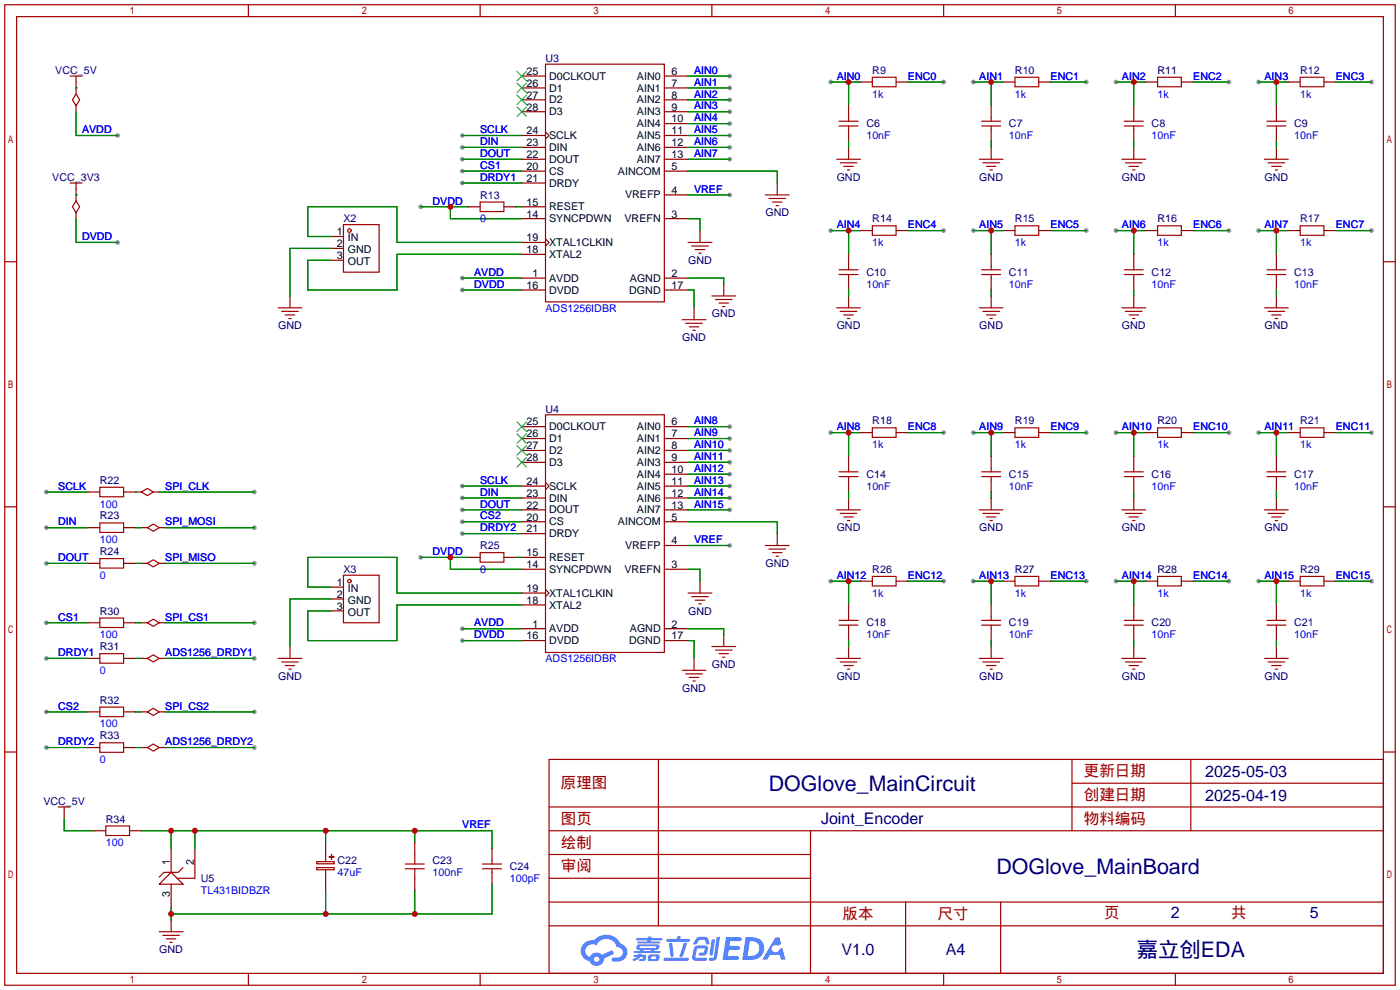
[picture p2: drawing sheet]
<svg xmlns="http://www.w3.org/2000/svg" width="299mm" height="212mm" viewBox="0 0 299 212" stroke-linecap="round" stroke-linejoin="round" font-family="sans-serif">
<g fill="#999">
<circle cx="98.8" cy="62" r=".51"/>
<circle cx="156" cy="41.7" r=".51"/>
<circle cx="156" cy="16.3" r=".51"/>
<circle cx="156" cy="18.8" r=".51"/>
<circle cx="156" cy="21.3" r=".51"/>
<circle cx="156" cy="23.9" r=".51"/>
<circle cx="156" cy="26.4" r=".51"/>
<circle cx="156" cy="29" r=".51"/>
<circle cx="156" cy="31.5" r=".51"/>
<circle cx="156" cy="34" r=".51"/>
<circle cx="98.8" cy="29" r=".51"/>
<circle cx="98.8" cy="31.5" r=".51"/>
<circle cx="98.8" cy="34" r=".51"/>
<circle cx="98.8" cy="36.6" r=".51"/>
<circle cx="98.8" cy="39.1" r=".51"/>
<circle cx="9.9" cy="105.2" r=".51"/>
<circle cx="9.9" cy="112.8" r=".51"/>
<circle cx="9.9" cy="120.4" r=".51"/>
<circle cx="9.9" cy="133.1" r=".51"/>
<circle cx="9.9" cy="140.7" r=".51"/>
<circle cx="54.4" cy="105.2" r=".51"/>
<circle cx="54.4" cy="112.8" r=".51"/>
<circle cx="54.4" cy="120.4" r=".51"/>
<circle cx="54.4" cy="133.1" r=".51"/>
<circle cx="54.4" cy="140.7" r=".51"/>
<circle cx="177.5" cy="17.5" r=".51"/>
<circle cx="201.7" cy="17.5" r=".51"/>
<circle cx="9.9" cy="152.1" r=".51"/>
<circle cx="9.9" cy="159.8" r=".51"/>
<circle cx="54.4" cy="152.1" r=".51"/>
<circle cx="54.4" cy="159.8" r=".51"/>
<circle cx="208" cy="17.5" r=".51"/>
<circle cx="232.2" cy="17.5" r=".51"/>
<circle cx="238.5" cy="17.5" r=".51"/>
<circle cx="262.6" cy="17.5" r=".51"/>
<circle cx="269" cy="17.5" r=".51"/>
<circle cx="293.1" cy="17.5" r=".51"/>
<circle cx="98.8" cy="59.4" r=".51"/>
<circle cx="89.9" cy="44.2" r=".51"/>
<circle cx="177.5" cy="49.3" r=".51"/>
<circle cx="201.7" cy="49.3" r=".51"/>
<circle cx="208" cy="49.3" r=".51"/>
<circle cx="232.2" cy="49.3" r=".51"/>
<circle cx="238.5" cy="49.3" r=".51"/>
<circle cx="262.6" cy="49.3" r=".51"/>
<circle cx="269" cy="49.3" r=".51"/>
<circle cx="293.1" cy="49.3" r=".51"/>
<circle cx="98.8" cy="136.9" r=".51"/>
<circle cx="156" cy="116.6" r=".51"/>
<circle cx="156" cy="91.2" r=".51"/>
<circle cx="156" cy="93.7" r=".51"/>
<circle cx="156" cy="96.3" r=".51"/>
<circle cx="156" cy="98.8" r=".51"/>
<circle cx="156" cy="101.3" r=".51"/>
<circle cx="156" cy="103.9" r=".51"/>
<circle cx="156" cy="106.4" r=".51"/>
<circle cx="156" cy="109" r=".51"/>
<circle cx="98.8" cy="103.9" r=".51"/>
<circle cx="98.8" cy="106.4" r=".51"/>
<circle cx="98.8" cy="109" r=".51"/>
<circle cx="98.8" cy="111.5" r=".51"/>
<circle cx="98.8" cy="114" r=".51"/>
<circle cx="177.5" cy="92.5" r=".51"/>
<circle cx="201.7" cy="92.5" r=".51"/>
<circle cx="208" cy="92.5" r=".51"/>
<circle cx="232.2" cy="92.5" r=".51"/>
<circle cx="238.5" cy="92.5" r=".51"/>
<circle cx="262.6" cy="92.5" r=".51"/>
<circle cx="269" cy="92.5" r=".51"/>
<circle cx="293.1" cy="92.5" r=".51"/>
<circle cx="98.8" cy="134.4" r=".51"/>
<circle cx="89.9" cy="119.1" r=".51"/>
<circle cx="177.5" cy="124.2" r=".51"/>
<circle cx="201.7" cy="124.2" r=".51"/>
<circle cx="208" cy="124.2" r=".51"/>
<circle cx="232.2" cy="124.2" r=".51"/>
<circle cx="238.5" cy="124.2" r=".51"/>
<circle cx="262.6" cy="124.2" r=".51"/>
<circle cx="269" cy="124.2" r=".51"/>
<circle cx="293.1" cy="124.2" r=".51"/>
<circle cx="25.1" cy="29" r=".51"/>
<circle cx="25.1" cy="51.8" r=".51"/>
</g>
<g fill="none" stroke="#a10000" stroke-width=".25">
<path d="M1 1h297.2v209.6h-297.2zM3.6 3.6h292.1v204.4h-292.1zM53.1 1v2.6M102.6 1v2.6M152.1 1v2.6M201.7 1v2.6M251.2 1v2.6M1 55.9h2.6M295.7 55.9h2.5M1 108.3h2.6M295.7 108.3h2.5M1 160.7h2.6"/>
<path d="M117.3 162.3h178.4v45.7h-178.4zM117.3 177.5h178.4M117.3 172.5h178.4M140.7 162.3v35.6M173.2 177.5v30.5M229.1 162.3v15.2M229.1 167.4h66.6M254.5 162.3v15.2M295.7 160.7h2.5M117.3 182.6h55.9M117.3 197.9h178.4M117.3 192.8h178.4"/>
<path d="M117.3 187.7h55.9M193.5 192.8v15.2M213.9 192.8v15.2M53.1 208v2.6M102.6 208v2.6M152.1 208v2.6M201.7 208v2.6M251.2 208v2.6"/>
</g>
<g fill="#5487ff">
<path d="M155.2 200.3h2.6a.48 .48 0 0 1 .7 .4 .48 .48 0 0 1-.6 .4h-1.8l-.2 1.1h1.9a.43 .43 0 0 1 .4 .4 .43 .43 0 0 1-.5 .4h-1.9l-.2 1.3h1.7a.45 .45 0 0 1 .5 .2 .45 .45 0 0 1-.1 .6h-3.3z"/>
<path d="M165.7 200.3h.9l.4 1.5-.8 .3a.84 .84 0 0 0-1.2 .3 .84 .84 0 0 0 .4 1.1 .84 .84 0 0 0 1.1-.4l.1-.2 .6-.3 .7 2.5h-1l-.2-1h-2.1l-.6 1h-1.1z"/>
<path d="M152.1 200.8h.7l-.5 3.1a.36 .36 0 0 1-.3 .3 .36 .36 0 0 1-.4-.3z"/>
<path d="M153.2 200.2h.7l-.6 4.3a1.13 1.13 0 0 1-1.8 .6l.2-.4h.7l.2-.2z"/>
<path d="M148.9 200.6l.6-.4h1a.77 .77 0 0 1 .9 .5l.3 1-.2 .2h-.5l-.3-.9-.2-.2-1 .1-.7 1-.6-.1-.1-.2z"/>
<path d="M148.4 202.4l.6-.3h1.7a.81 .81 0 0 1 .7 .5 .81 .81 0 0 1-.2 .8 .81 .81 0 0 1-.9 .8h-.7a.32 .32 0 0 1-.3-.3 .32 .32 0 0 1 .4-.3h.7l.2-.9-1.6 .1-.4 1.8 2.2 .1a.32 .32 0 0 1 .3 .4 .32 .32 0 0 1-.4 .2h-2.2l-.5-.3-.1-.5z"/>
<path d="M141.9 204.7h5a.33 .33 0 0 1 .3 .3 .33 .33 0 0 1-.3 .3h-4.9l-.2-.1z"/>
<path d="M146.1 201.5h.8l-.7 2a.98 .98 0 0 1-.7 1.1l-.3-.3z"/>
<path d="M143 201.6h.7l.3 2.5a.34 .34 0 0 1-.3 .4 .34 .34 0 0 1-.4-.3z"/>
<path d="M142.5 200.7h2.1l.3-.6h.6l-.1 .6h1.7a.32 .32 0 0 1 .4 .3 .32 .32 0 0 1-.4 .3h-4.5l-.2-.2z"/>
<path d="M135.5 204.1h.9l.1-.3h.6v.3h.8a.82 .82 0 0 1-.5 1.3h-.8v-.4l.7-.1 .1-.3a.68 .68 0 0 0-1 .4l-1.1 .4-.1-.4 .9-.5h-.7z"/>
<path d="M136 200.5h2.4l.1-.3h.7v.3h2.2l.2 .3-.2 .2h-2.3v.2h1.8l.2 .3-.2 .1h-4.5l-.1-.4h2l.1-.2h-2.3l-.1-.2z"/>
<path d="M159.4 200.3l-.8 4.9h1.7a2.5 2.5 0 0 0 3-2.5 2.5 2.5 0 0 0-3.1-2.4zM160.3 201.1a1.61 1.61 0 0 1 2 1.5 1.61 1.61 0 0 1-1.8 1.7h-.7z"/>
<path d="M136.2 202a.55 .55 0 0 0-.2 .8 .55 .55 0 0 0 .7 .2l.1 .3h-1.3v.3l5.4 .1 .3-.2-.2-.2h-1.2l.2-.3a.7 .7 0 0 0 .8-.3 .7 .7 0 0 0 0-.8l-4.2-.1zM136.8 202.3l3.3-.1 .1 .1-.2 .3h-3.2zM137.5 203h1.7l-.2 .3h-1.4z"/>
<path d="M138.6 204.2a1.05 1.05 0 0 0 0 1.2 2.91 2.91 0 0 0 2.2-.2 .98 .98 0 0 0 0-1.2h-1.6zM139.2 204.5l.9-.1 .1 .4-.2 .2-.8-.1z"/>
<path d="M124.9 201.6a2.23 2.23 0 0 0-.7 2.3 2.23 2.23 0 0 0 1.8 1.6 1.58 1.58 0 0 0 1.8 .9 1.58 1.58 0 0 0 1.3-1.5l2.2-1.1-.5-.7-2.1 1a1.65 1.65 0 0 0-2.7 .4 1.45 1.45 0 0 1-.8-1.9 1.45 1.45 0 0 1 2-.7l.3 .1a2.3 2.3 0 0 1 2.3-1.3 2.3 2.3 0 0 1 2 1.7 1.12 1.12 0 0 1 1.3 1 1.12 1.12 0 0 1-1.1 1.2h-.7a.45 .45 0 0 0-.6 .4 .45 .45 0 0 0 .5 .5 2.21 2.21 0 0 0 2.2-.5 2.21 2.21 0 0 0 .5-2.3 2.13 2.13 0 0 0-1.3-1.1 3.3 3.3 0 0 0-5.6-.7l-1.1 .1zM127 205a.57 .57 0 0 1 1.1 0 .57 .57 0 0 1-1.1 0z"/>
</g>
<g fill="none" stroke="#a10000" stroke-width=".25">
<path d="M15 16.3h2.5M16.3 16.3v1.2M116.6 13.7h25.4v50.8h-25.4zM186.4 16.5h5.1v2h-5.1zM216.9 16.5h5.1v2h-5.1zM247.4 16.5h5.1v2h-5.1zM277.9 16.5h5.1v2h-5.1zM15 39.1h2.5M16.3 20.1l.7 1.2-.7 1.3-.8-1.3zM16.3 39.1v1.3M178.8 34h5.1M179.3 26.9h4.1"/>
<path d="M179.3 25.9h4.1M179.6 34.8h3.5M180.3 35.6h2.1M181.1 36.3h.5M181.4 25.1v.8M181.4 26.9v.8M209.3 34h5.1M209.8 26.9h4.1M209.8 25.9h4.1M210.1 34.8h3.5M210.8 35.6h2.1M211.6 36.3h.5"/>
<path d="M211.8 25.1v.8M211.8 26.9v.8M239.8 34h5.1M240.3 26.9h4M240.3 25.9h4M240.5 34.8h3.6M241.3 35.6h2M242.1 36.3h.5M242.3 25.1v.8M242.3 26.9v.8M270.3 34h5M270.8 26.9h4"/>
<path d="M270.8 25.9h4M271 34.8h3.6M271.8 35.6h2M272.5 36.3h.5M272.8 25.1v.8M272.8 26.9v.8M16.3 42.9l.7 1.3-.7 1.3-.8-1.3zM73.4 48h7.6v10.2h-7.6zM102.6 43.2h5.1v2h-5.1zM147.1 51.8h5M147.8 52.6h3.6M148.6 53.3h2"/>
<path d="M149.4 54.1h.5M163.6 41.7h5.1M164.3 42.4h3.6M165.1 43.2h2M165.9 43.9h.5M179.3 58.7h4.1M179.3 57.7h4.1M181.4 56.9v.8M181.4 58.7v.7M186.4 48.3h5.1v2h-5.1zM209.8 58.7h4.1M209.8 57.7h4.1"/>
<path d="M211.8 56.9v.8M211.8 58.7v.7M216.9 48.3h5.1v2h-5.1zM240.3 58.7h4M240.3 57.7h4M242.3 56.9v.8M242.3 58.7v.7M247.4 48.3h5.1v2h-5.1zM270.8 58.7h4M270.8 57.7h4M272.8 56.9v.8M272.8 58.7v.7"/>
<path d="M277.9 48.3h5.1v2h-5.1zM59.4 65.8h5.1M60.2 66.5h3.6M61 67.3h2M61.7 68.1h.5M145.8 68.3h5.1M146.6 69.1h3.5M147.3 69.8h2.1M148.1 70.6h.5M152.1 63.2h5.1M152.9 64h3.6M153.7 64.8h2"/>
<path d="M154.4 65.5h.5M178.8 65.8h5.1M179.6 66.5h3.5M180.3 67.3h2.1M181.1 68.1h.5M209.3 65.8h5.1M210.1 66.5h3.5M210.8 67.3h2.1M211.6 68.1h.5M239.8 65.8h5.1M240.5 66.5h3.6M241.3 67.3h2"/>
<path d="M242.1 68.1h.5M270.3 65.8h5M271 66.5h3.6M271.8 67.3h2M272.5 68.1h.5M116.6 88.6h25.4v50.8h-25.4zM186.4 91.4h5.1v2.1h-5.1zM216.9 91.4h5.1v2.1h-5.1zM247.4 91.4h5.1v2.1h-5.1zM277.9 91.4h5.1v2.1h-5.1zM21.3 119.4h5.1v2h-5.1zM21.3 104.1h5.1v2.1h-5.1z"/>
<path d="M21.3 111.8h5.1v2h-5.1zM30.2 105.2l1.3-.8 1.3 .8-1.3 .7zM31.5 112.8l1.3-.8 1.2 .8-1.2 .7zM102.6 118.1h5.1v2h-5.1zM163.6 116.6h5.1M164.3 117.3h3.6M165.1 118.1h2M165.9 118.9h.5M178.8 109h5.1M179.3 101.9h4.1M179.3 100.8h4.1M179.6 109.7h3.5"/>
<path d="M180.3 110.5h2.1M181.1 111.3h.5M181.4 100.1v.7M181.4 101.9v.7M209.3 109h5.1M209.8 101.9h4.1M209.8 100.8h4.1M210.1 109.7h3.5M210.8 110.5h2.1M211.6 111.3h.5M211.8 100.1v.7M211.8 101.9v.7"/>
<path d="M239.8 109h5.1M240.3 101.9h4M240.3 100.8h4M240.5 109.7h3.6M241.3 110.5h2M242.1 111.3h.5M242.3 100.1v.7M242.3 101.9v.7M270.3 109h5M270.8 101.9h4M270.8 100.8h4M271 109.7h3.6"/>
<path d="M271.8 110.5h2M272.5 111.3h.5M272.8 100.1v.7M272.8 101.9v.7M21.3 139.7h5.1v2h-5.1zM21.3 132.1h5.1v2h-5.1zM31.5 120.4l1.3-.8 1.2 .8-1.2 .8zM31.5 133.1l1.3-.8 1.2 .8-1.2 .8zM73.4 122.9h7.6v10.2h-7.6zM147.1 126.7h5M147.8 127.5h3.6M148.6 128.3h2"/>
<path d="M149.4 129h.5M152.1 138.2h5.1M152.9 138.9h3.6M153.7 139.7h2M179.3 133.6h4.1M179.3 132.6h4.1M181.4 131.8v.8M181.4 133.6v.8M186.4 123.2h5.1v2h-5.1zM209.8 133.6h4.1M209.8 132.6h4.1M211.8 131.8v.8"/>
<path d="M211.8 133.6v.8M216.9 123.2h5.1v2h-5.1zM240.3 133.6h4M240.3 132.6h4M242.3 131.8v.8M242.3 133.6v.8M247.4 123.2h5.1v2h-5.1zM270.8 133.6h4M270.8 132.6h4M272.8 131.8v.8M272.8 133.6v.8M277.9 123.2h5.1v2h-5.1z"/>
<path d="M21.3 158.8h5.1v2h-5.1zM21.3 151.1h5.1v2.1h-5.1zM31.5 140.7l1.3-.7 1.2 .7-1.2 .8zM31.5 152.1l1.3-.7 1.2 .7-1.2 .8zM31.5 159.8l1.3-.8 1.2 .8-1.2 .7zM59.4 140.7h5.1M60.2 141.5h3.6M61 142.2h2M61.7 143h.5M145.8 143.3h5.1M146.6 144h3.5M147.3 144.8h2.1"/>
<path d="M148.1 145.5h.5M154.4 140.5h.5M178.8 140.7h5.1M179.6 141.5h3.5M180.3 142.2h2.1M181.1 143h.5M209.3 140.7h5.1M210.1 141.5h3.5M210.8 142.2h2.1M211.6 143h.5M239.8 140.7h5.1M240.5 141.5h3.6"/>
<path d="M241.3 142.2h2M242.1 143h.5M270.3 140.7h5M271 141.5h3.6M271.8 142.2h2M272.5 143h.5M12.4 172.5h2.6M13.7 172.5v1.2M22.6 176.5h5.1v2.1h-5.1zM34 189l2.6-2.6 2.5 2.6zM34 199.1h5.1M34.8 199.9h3.6"/>
<path d="M39.1 185.4l-1 1h-3l-1.1 1.1M41.7 186.4v1.3h-3.9M67.7 184.2h3.7v.4h-3.7zM67.7 185.4h3.7v.5h-3.7zM69.6 182.6v1.6M69.6 185.9v1.8M70.4 183.1l1 .1zM70.8 182.6l.1 1zM86.6 185.7h4.1M86.6 184.7h4.1M88.6 182.6v2.1M88.6 185.7v2"/>
<path d="M103.1 185.7h4.1M103.1 184.7h4.1M105.2 183.9v.8M105.2 185.7v.7M35.6 200.7h2M36.3 201.4h.5"/>
<circle cx="74.7" cy="49.3" r=".38"/>
<circle cx="74.7" cy="124.2" r=".38"/>
</g>
<g fill="none" stroke="#870000" stroke-width=".25">
<path d="M16.3 17.5v2.6M111.5 16.3h5.1M111.5 18.8h5.1M142 16.3h5.1M142 18.8h5.1M183.9 17.5h2.5M191.5 17.5h2.6M214.4 17.5h2.5M222 17.5h2.5M244.9 17.5h2.5M252.5 17.5h2.5M275.3 17.5h2.6"/>
<path d="M283 17.5h2.5M16.3 22.6v1.3M111.5 36.6h5.1M111.5 21.3h5.1M111.5 23.9h5.1M111.5 29h5.1M111.5 31.5h5.1M111.5 34h5.1M111.5 39.1h5.1M116.6 28.2l.7 .8-.7 .7M142 36.6h5.1M142 21.3h5.1"/>
<path d="M142 23.9h5.1M142 26.4h5.1M142 29h5.1M142 31.5h5.1M142 34h5.1M166.1 39.1v2.6M181.4 22.6v2.5M181.4 27.7v2.5M181.4 31.5v2.5M211.8 22.6v2.5M211.8 27.7v2.5M211.8 31.5v2.5"/>
<path d="M242.3 22.6v2.5M242.3 27.7v2.5M242.3 31.5v2.5M272.8 22.6v2.5M272.8 27.7v2.5M272.8 31.5v2.5M16.3 40.4v2.5M16.3 45.5v1.2M70.9 50.5h2.5M70.9 53.1h2.5M70.9 55.6h2.5M100.1 44.2h2.5"/>
<path d="M107.7 44.2h2.5M111.5 59.4h5.1M111.5 46.7h5.1M111.5 44.2h5.1M111.5 54.4h5.1M111.5 51.8h5.1M116.6 51.1l.7 .7-.7 .8M142 59.4h5.1M142 46.7h5.1M142 41.7h5.1M149.6 49.3v2.5M181.4 54.4v2.5"/>
<path d="M181.4 59.4v2.6M183.9 49.3h2.5M191.5 49.3h2.6M211.8 54.4v2.5M211.8 59.4v2.6M214.4 49.3h2.5M222 49.3h2.5M242.3 54.4v2.5M242.3 59.4v2.6M244.9 49.3h2.5M252.5 49.3h2.5M272.8 54.4v2.5"/>
<path d="M272.8 59.4v2.6M275.3 49.3h2.6M283 49.3h2.5M62 63.2v2.6M111.5 62h5.1M142 62h5.1M148.3 65.8v2.5M154.7 60.7v2.5M181.4 63.2v2.6M211.8 63.2v2.6M242.3 63.2v2.6M272.8 63.2v2.6"/>
<path d="M111.5 91.2h5.1M111.5 93.7h5.1M111.5 96.3h5.1M111.5 98.8h5.1M142 91.2h5.1M142 93.7h5.1M142 96.3h5.1M142 98.8h5.1M181.4 97.5v2.6M183.9 92.5h2.5M191.5 92.5h2.6M211.8 97.5v2.6"/>
<path d="M214.4 92.5h2.5M222 92.5h2.5M242.3 97.5v2.6M244.9 92.5h2.5M252.5 92.5h2.5M272.8 97.5v2.6M275.3 92.5h2.6M283 92.5h2.5M18.8 105.2h2.5M18.8 112.8h2.5M26.4 105.2h3.8M26.4 112.8h2.6"/>
<path d="M30.2 112.8h1.3M32.8 105.2h1.2M34 112.8h1.3M100.1 119.1h2.5M107.7 119.1h2.5M111.5 111.5h5.1M111.5 103.9h5.1M111.5 106.4h5.1M111.5 109h5.1M111.5 119.1h5.1M111.5 114h5.1M116.6 103.1l.7 .8-.7 .7"/>
<path d="M142 116.6h5.1M142 111.5h5.1M142 101.3h5.1M142 103.9h5.1M142 106.4h5.1M142 109h5.1M166.1 114v2.6M181.4 102.6v2.6M181.4 106.4v2.6M211.8 102.6v2.6M211.8 106.4v2.6M242.3 102.6v2.6"/>
<path d="M242.3 106.4v2.6M272.8 102.6v2.6M272.8 106.4v2.6M18.8 120.4h2.5M18.8 133.1h2.5M26.4 120.4h2.6M26.4 133.1h2.6M30.2 120.4h1.3M30.2 133.1h1.3M34 120.4h1.3M34 133.1h1.3M62 138.2v2.5"/>
<path d="M70.9 125.5h2.5M70.9 128h2.5M70.9 130.6h2.5M111.5 134.4h5.1M111.5 121.7h5.1M111.5 136.9h5.1M111.5 129.3h5.1M111.5 126.7h5.1M116.6 126l.7 .7-.7 .8M142 134.4h5.1M142 121.7h5.1M142 136.9h5.1"/>
<path d="M149.6 124.2v2.5M154.7 135.6v2.6M181.4 129.3v2.5M181.4 134.4v2.5M181.4 138.2v2.5M183.9 124.2h2.5M191.5 124.2h2.6M211.8 129.3v2.5M211.8 134.4v2.5M211.8 138.2v2.5M214.4 124.2h2.5M222 124.2h2.5"/>
<path d="M242.3 129.3v2.5M242.3 134.4v2.5M242.3 138.2v2.5M244.9 124.2h2.5M252.5 124.2h2.5M272.8 129.3v2.5M272.8 134.4v2.5M272.8 138.2v2.5M275.3 124.2h2.6M283 124.2h2.5M18.8 140.7h2.5M18.8 152.1h2.5"/>
<path d="M18.8 159.8h2.5M26.4 140.7h2.6M26.4 152.1h2.6M26.4 159.8h2.6M30.2 140.7h1.3M30.2 152.1h1.3M30.2 159.8h1.3M34 140.7h1.3M34 152.1h1.3M34 159.8h1.3M148.3 140.7v2.6M13.7 173.7v1.3"/>
<path d="M20.1 177.5h2.5M27.7 177.5h2.5M36.6 181.4v5M36.6 189v5.1M36.6 196.6v2.5M41.7 181.4v5M69.6 180.1v2.5M69.6 187.7v2.5M88.6 180.1v2.5M88.6 187.7v2.5M105.2 181.4v2.5M105.2 186.4v2.6"/>
</g>
<g fill="none" stroke="#3c3" stroke-width=".25">
<path d="M110.5 15.2l2 2.1M110.5 17.8l2 2M112.5 15.2l-2 2.1M112.5 17.8l-2 2M110.5 20.3l2 2.1M110.5 22.9l2 2M112.5 20.3l-2 2.1M112.5 22.9l-2 2M110.5 90.2l2 2M110.5 92.7l2 2M110.5 95.2l2 2.1M110.5 97.8l2 2"/>
<path d="M112.5 90.2l-2 2M112.5 92.7l-2 2M112.5 95.2l-2 2.1M112.5 97.8l-2 2"/>
</g>
<g fill="none" stroke="#008700" stroke-width=".25">
<path d="M16.3 18.8h.1M147.1 16.3h8.9M147.1 18.8h8.9M177.5 17.5h6.4M181.4 17.5v5.1M194.1 17.5h7.6M208 17.5h6.4M211.8 17.5v5.1M224.5 17.5h7.7M238.5 17.5h6.4M242.3 17.5v5.1M255 17.5h7.6"/>
<path d="M269 17.5h6.3M272.8 17.5v5.1M285.5 17.5h7.6M16.3 23.9v5.1h8.8M98.8 36.6h12.7M98.8 29h12.7M98.8 31.5h12.7M98.8 34h12.7M98.8 39.1h12.7M147.1 36.6h19v2.5M147.1 21.3h8.9M147.1 23.9h8.9"/>
<path d="M147.1 26.4h8.9M147.1 29h8.9M147.1 31.5h8.9M147.1 34h8.9M181.4 30.2v1.3M211.8 30.2v1.3M242.3 30.2v1.3M272.8 30.2v1.3M16.3 41.7h.1M16.3 46.7v5.1h8.8M70.9 50.5h-5.1v-6.3h19v7.6h26.7M70.9 53.1h-8.9v10.1"/>
<path d="M89.9 44.2h10.2M96.3 44.2v2.5h15.2M98.8 59.4h12.7M110.2 44.2h1.3M111.5 54.4h-26.7v7.6h-19v-6.4h5.1M147.1 59.4h7.6v1.3M147.1 46.7h2.5v2.6M147.1 41.7h8.9M177.5 49.3h6.4M181.4 49.3v5.1M194.1 49.3h7.6M208 49.3h6.4"/>
<path d="M211.8 49.3v5.1M224.5 49.3h7.7M238.5 49.3h6.4M242.3 49.3v5.1M255 49.3h7.6M269 49.3h6.3M272.8 49.3v5.1M285.5 49.3h7.6M98.8 62h12.7M147.1 62h1.2v3.8M181.4 62v1.2M211.8 62v1.2"/>
<path d="M242.3 62v1.2M272.8 62v1.2M147.1 91.2h8.9M147.1 93.7h8.9M147.1 96.3h8.9M147.1 98.8h8.9M177.5 92.5h6.4M181.4 92.5v5M194.1 92.5h7.6M208 92.5h6.4M211.8 92.5v5M224.5 92.5h7.7"/>
<path d="M238.5 92.5h6.4M242.3 92.5v5M255 92.5h7.6M269 92.5h6.3M272.8 92.5v5M285.5 92.5h7.6M9.9 105.2h8.9M9.9 112.8h8.9M29 105.2h.1M29 112.8h1.2M34 105.2h20.4M35.3 112.8h19.1"/>
<path d="M89.9 119.1h10.2M96.3 119.1v2.6h15.2M98.8 111.5h12.7M98.8 103.9h12.7M98.8 106.4h12.7M98.8 109h12.7M98.8 114h12.7M110.2 119.1h1.3M147.1 111.5h19v2.5M147.1 116.6h8.9M147.1 101.3h8.9M147.1 103.9h8.9"/>
<path d="M147.1 106.4h8.9M147.1 109h8.9M181.4 105.2v1.2M211.8 105.2v1.2M242.3 105.2v1.2M272.8 105.2v1.2M9.9 120.4h8.9M9.9 133.1h8.9M29 120.4h1.2M29 133.1h1.2M35.3 120.4h19.1M35.3 133.1h19.1"/>
<path d="M70.9 125.5h-5.1v-6.4h19v7.6h26.7M70.9 128h-8.9v10.2M98.8 136.9h12.7M98.8 134.4h12.7M111.5 129.3h-26.7v7.6h-19v-6.3h5.1M147.1 136.9h1.2v3.8M147.1 134.4h7.6v1.2M147.1 121.7h2.5v2.5M177.5 124.2h6.4M181.4 124.2v5.1M181.4 136.9v1.3M194.1 124.2h7.6"/>
<path d="M208 124.2h6.4M211.8 124.2v5.1M211.8 136.9v1.3M224.5 124.2h7.7M238.5 124.2h6.4M242.3 124.2v5.1M242.3 136.9v1.3M255 124.2h7.6M269 124.2h6.3M272.8 124.2v5.1M272.8 136.9v1.3M285.5 124.2h7.6"/>
<path d="M9.9 140.7h8.9M9.9 152.1h8.9M9.9 159.8h8.9M29 140.7h1.2M29 152.1h1.2M29 159.8h1.2M35.3 140.7h19.1M35.3 152.1h19.1M35.3 159.8h19.1M13.7 175v2.5h6.4M30.2 177.5h75v3.9M36.6 177.5v3.9"/>
<path d="M41.7 177.5v3.9M69.6 177.5v2.6M88.6 177.5v2.6M36.6 194.1v2.5M69.6 190.2v5.1M88.6 190.2v5.1M105.2 189v6.3h-68.6"/>
</g>
<g fill="#c00">
<circle cx="36.6" cy="195.3" r=".63"/>
<circle cx="69.6" cy="195.3" r=".63"/>
<circle cx="88.6" cy="195.3" r=".63"/>
<circle cx="36.6" cy="177.5" r=".63"/>
<circle cx="41.7" cy="177.5" r=".63"/>
<circle cx="69.6" cy="177.5" r=".63"/>
<circle cx="88.6" cy="177.5" r=".63"/>
<circle cx="181.4" cy="17.5" r=".63"/>
<circle cx="211.8" cy="17.5" r=".63"/>
<circle cx="242.3" cy="17.5" r=".63"/>
<circle cx="272.8" cy="17.5" r=".63"/>
<circle cx="96.3" cy="44.2" r=".63"/>
<circle cx="181.4" cy="49.3" r=".63"/>
<circle cx="211.8" cy="49.3" r=".63"/>
<circle cx="242.3" cy="49.3" r=".63"/>
<circle cx="272.8" cy="49.3" r=".63"/>
<circle cx="181.4" cy="92.5" r=".63"/>
<circle cx="211.8" cy="92.5" r=".63"/>
<circle cx="242.3" cy="92.5" r=".63"/>
<circle cx="272.8" cy="92.5" r=".63"/>
<circle cx="96.3" cy="119.1" r=".63"/>
<circle cx="181.4" cy="124.2" r=".63"/>
<circle cx="211.8" cy="124.2" r=".63"/>
<circle cx="242.3" cy="124.2" r=".63"/>
<circle cx="272.8" cy="124.2" r=".63"/>
</g>
<g font-size="4.6" fill="#000080">
<text x="164.3" y="169">DOGlove_MainCircuit</text>
<text x="213" y="186.7">DOGlove_MainBoard</text>
<text x="242.9" y="204.5">嘉立创EDA</text>
</g>
<g font-size="3.4" fill="#000080">
<text x="257.6" y="166">2025-05-03</text>
<text x="257.6" y="171.1">2025-04-19</text>
<text x="175.5" y="176.2">Joint_Encoder</text>
<text x="250.3" y="196.3">2</text>
<text x="280" y="196.3">5</text>
<text x="179.9" y="204.1">V1.0</text>
<text x="202.1" y="204.1">A4</text>
</g>
<g font-size="3.3" fill="#a00000">
<text x="231.6" y="165.9">更新日期</text>
<text x="119.9" y="168.5">原理图</text>
<text x="231.6" y="171">创建日期</text>
<text x="119.9" y="176.1">图页</text>
<text x="231.6" y="176.1">物料编码</text>
<text x="119.9" y="181.2">绘制</text>
<text x="119.9" y="186.2">审阅</text>
<text x="180.1" y="196.4">版本</text>
<text x="200.4" y="196.4">尺寸</text>
<text x="236" y="196.1">页</text>
<text x="263.1" y="196.1">共</text>
</g>
<g font-size="2.3" fill="#000080">
<text x="11.8" y="15.8">VCC_5V</text>
<text x="116.6" y="13.2">U3</text>
<text x="186.4" y="15.8">R9</text>
<text x="216.9" y="15.8">R10</text>
<text x="247.4" y="15.8">R11</text>
<text x="277.9" y="15.8">R12</text>
<text x="185.2" y="27.2">C6</text>
<text x="215.6" y="27.2">C7</text>
<text x="246.1" y="27.2">C8</text>
<text x="276.6" y="27.2">C9</text>
<text x="11.2" y="38.6">VCC_3V3</text>
<text x="178.8" y="38.6">GND</text>
<text x="209.3" y="38.6">GND</text>
<text x="239.8" y="38.6">GND</text>
<text x="270.3" y="38.6">GND</text>
<text x="73.4" y="47.5">X2</text>
<text x="102.6" y="42.4">R13</text>
<text x="163.6" y="46.3">GND</text>
<text x="186.4" y="47.5">R14</text>
<text x="216.9" y="47.5">R15</text>
<text x="247.4" y="47.5">R16</text>
<text x="277.9" y="47.5">R17</text>
<text x="147.1" y="56.4">GND</text>
<text x="185.2" y="59">C10</text>
<text x="215.6" y="59">C11</text>
<text x="246.1" y="59">C12</text>
<text x="276.6" y="59">C13</text>
<text x="59.4" y="70.4">GND</text>
<text x="152.1" y="67.8">GND</text>
<text x="178.8" y="70.4">GND</text>
<text x="209.3" y="70.4">GND</text>
<text x="239.8" y="70.4">GND</text>
<text x="270.3" y="70.4">GND</text>
<text x="145.8" y="72.9">GND</text>
<text x="116.6" y="88.2">U4</text>
<text x="186.4" y="90.7">R18</text>
<text x="216.9" y="90.7">R19</text>
<text x="247.4" y="90.7">R20</text>
<text x="277.9" y="90.7">R21</text>
<text x="21.3" y="103.4">R22</text>
<text x="185.2" y="102.1">C14</text>
<text x="215.6" y="102.1">C15</text>
<text x="246.1" y="102.1">C16</text>
<text x="276.6" y="102.1">C17</text>
<text x="21.3" y="111">R23</text>
<text x="178.8" y="113.6">GND</text>
<text x="209.3" y="113.6">GND</text>
<text x="239.8" y="113.6">GND</text>
<text x="270.3" y="113.6">GND</text>
<text x="21.3" y="118.6">R24</text>
<text x="102.6" y="117.4">R25</text>
<text x="73.4" y="122.5">X3</text>
<text x="163.6" y="121.2">GND</text>
<text x="186.4" y="122.5">R26</text>
<text x="216.9" y="122.5">R27</text>
<text x="247.4" y="122.5">R28</text>
<text x="277.9" y="122.5">R29</text>
<text x="21.3" y="131.3">R30</text>
<text x="147.1" y="131.3">GND</text>
<text x="185.2" y="133.9">C18</text>
<text x="215.6" y="133.9">C19</text>
<text x="246.1" y="133.9">C20</text>
<text x="276.6" y="133.9">C21</text>
<text x="21.3" y="139">R31</text>
<text x="152.1" y="142.8">GND</text>
<text x="59.4" y="145.3">GND</text>
<text x="145.8" y="147.9">GND</text>
<text x="178.8" y="145.3">GND</text>
<text x="209.3" y="145.3">GND</text>
<text x="239.8" y="145.3">GND</text>
<text x="270.3" y="145.3">GND</text>
<text x="21.3" y="150.4">R32</text>
<text x="21.3" y="158">R33</text>
<text x="9.3" y="172">VCC_5V</text>
<text x="22.6" y="175.8">R34</text>
<text x="72.1" y="184.7">C22</text>
<text x="92.5" y="184.7">C23</text>
<text x="109" y="186">C24</text>
<text x="42.9" y="188.5">U5</text>
<text x="34" y="203.7">GND</text>
</g>
<g font-size="2.3">
<text x="112.5" y="16">25</text>
<text x="117.3" y="17">D0CLKOUT</text>
<text x="136.1" y="17">AIN0</text>
<text x="143.5" y="16">6</text>
<text x="112.5" y="18.5">26</text>
<text x="112.5" y="21.1">27</text>
<text x="112.5" y="23.6">28</text>
<text x="117.3" y="19.6">D1</text>
<text x="117.3" y="22.1">D2</text>
<text x="136.1" y="19.6">AIN1</text>
<text x="136.1" y="22.1">AIN2</text>
<text x="143.5" y="18.5">7</text>
<text x="143.5" y="21.1">8</text>
<text x="143.5" y="23.6">9</text>
<text x="112.5" y="28.7">24</text>
<text x="117.3" y="29.7">SCLK</text>
<text x="117.3" y="24.6">D3</text>
<text x="136.1" y="24.6">AIN3</text>
<text x="136.1" y="27.2">AIN4</text>
<text x="136.1" y="29.7">AIN5</text>
<text x="143.5" y="26.2">10</text>
<text x="143.5" y="28.7">11</text>
<text x="112.5" y="33.8">22</text>
<text x="112.5" y="31.2">23</text>
<text x="117.3" y="34.8">DOUT</text>
<text x="117.3" y="32.3">DIN</text>
<text x="136.1" y="32.3">AIN6</text>
<text x="136.1" y="34.8">AIN7</text>
<text x="143.5" y="31.2">12</text>
<text x="143.5" y="33.8">13</text>
<text x="112.5" y="36.3">20</text>
<text x="112.5" y="38.9">21</text>
<text x="117.3" y="37.3">CS</text>
<text x="117.3" y="39.9">DRDY</text>
<text x="132.1" y="37.3">AINCOM</text>
<text x="143.5" y="41.4">4</text>
<text x="143.5" y="36.3">5</text>
<text x="112.5" y="46.5">14</text>
<text x="112.5" y="43.9">15</text>
<text x="117.3" y="47.5">SYNCPDWN</text>
<text x="117.3" y="45">RESET</text>
<text x="133.5" y="47.5">VREFN</text>
<text x="133.6" y="42.4">VREFP</text>
<text x="143.5" y="46.5">3</text>
<text x="72" y="50.3">1</text>
<text x="72" y="52.8">2</text>
<text x="74.3" y="51.6">IN</text>
<text x="112.5" y="51.6">19</text>
<text x="117.3" y="52.6">XTAL1CLKIN</text>
<text x="72" y="55.4">3</text>
<text x="74.3" y="54.1">GND</text>
<text x="74.3" y="56.6">OUT</text>
<text x="112.5" y="54.1">18</text>
<text x="113.8" y="59.2">1</text>
<text x="117.3" y="55.1">XTAL2</text>
<text x="143.5" y="59.2">2</text>
<text x="112.5" y="61.7">16</text>
<text x="117.3" y="60.2">AVDD</text>
<text x="117.3" y="62.7">DVDD</text>
<text x="134.5" y="62.7">DGND</text>
<text x="134.6" y="60.2">AGND</text>
<text x="143.5" y="61.7">17</text>
<text x="112.5" y="90.9">25</text>
<text x="112.5" y="93.5">26</text>
<text x="117.3" y="92">D0CLKOUT</text>
<text x="117.3" y="94.5">D1</text>
<text x="136.1" y="92">AIN0</text>
<text x="136.1" y="94.5">AIN1</text>
<text x="143.5" y="90.9">6</text>
<text x="143.5" y="93.5">7</text>
<text x="112.5" y="96">27</text>
<text x="112.5" y="98.6">28</text>
<text x="117.3" y="97">D2</text>
<text x="117.3" y="99.6">D3</text>
<text x="136.1" y="97">AIN2</text>
<text x="136.1" y="99.6">AIN3</text>
<text x="143.5" y="96">8</text>
<text x="143.5" y="98.6">9</text>
<text x="143.5" y="101.1">10</text>
<text x="112.5" y="106.2">23</text>
<text x="112.5" y="103.6">24</text>
<text x="117.3" y="107.2">DIN</text>
<text x="117.3" y="104.7">SCLK</text>
<text x="136.1" y="102.1">AIN4</text>
<text x="136.1" y="104.7">AIN5</text>
<text x="136.1" y="107.2">AIN6</text>
<text x="143.5" y="103.6">11</text>
<text x="143.5" y="106.2">12</text>
<text x="112.5" y="111.3">20</text>
<text x="112.5" y="113.8">21</text>
<text x="112.5" y="108.7">22</text>
<text x="117.3" y="112.3">CS</text>
<text x="117.3" y="109.7">DOUT</text>
<text x="132.1" y="112.3">AINCOM</text>
<text x="136.1" y="109.7">AIN7</text>
<text x="143.5" y="111.3">5</text>
<text x="143.5" y="108.7">13</text>
<text x="112.5" y="118.9">15</text>
<text x="117.3" y="119.9">RESET</text>
<text x="117.3" y="114.8">DRDY</text>
<text x="133.6" y="117.4">VREFP</text>
<text x="143.5" y="116.3">4</text>
<text x="72" y="125.2">1</text>
<text x="112.5" y="121.4">14</text>
<text x="117.3" y="122.4">SYNCPDWN</text>
<text x="133.5" y="122.4">VREFN</text>
<text x="143.5" y="121.4">3</text>
<text x="72" y="127.8">2</text>
<text x="72" y="130.3">3</text>
<text x="74.3" y="126.5">IN</text>
<text x="74.3" y="129">GND</text>
<text x="74.3" y="131.6">OUT</text>
<text x="112.5" y="129">18</text>
<text x="112.5" y="126.5">19</text>
<text x="117.3" y="130.1">XTAL2</text>
<text x="117.3" y="127.5">XTAL1CLKIN</text>
<text x="112.5" y="136.7">16</text>
<text x="113.8" y="134.1">1</text>
<text x="117.3" y="135.1">AVDD</text>
<text x="117.3" y="137.7">DVDD</text>
<text x="134.5" y="137.7">DGND</text>
<text x="134.6" y="135.1">AGND</text>
<text x="143.5" y="134.1">2</text>
<text x="143.5" y="136.7">17</text>
<text x="36.3" y="184.9" transform="rotate(-90 36.3 184.9)">1</text>
<text x="41.4" y="184.9" transform="rotate(-90 41.4 184.9)">2</text>
<text x="36.3" y="191.8" transform="rotate(-90 36.3 191.8)">3</text>
</g>
<g font-size="2.3" fill="#00f">
<text x="148.3" y="15.8">AIN0</text>
<text x="178.8" y="17">AIN0</text>
<text x="194.1" y="17">ENC0</text>
<text x="209.3" y="17">AIN1</text>
<text x="224.5" y="17">ENC1</text>
<text x="239.8" y="17">AIN2</text>
<text x="255" y="17">ENC2</text>
<text x="270.3" y="17">AIN3</text>
<text x="285.5" y="17">ENC3</text>
<text x="148.3" y="18.3">AIN1</text>
<text x="148.3" y="20.9">AIN2</text>
<text x="148.3" y="23.4">AIN3</text>
<text x="186.4" y="20.9">1k</text>
<text x="216.9" y="20.9">1k</text>
<text x="247.4" y="20.9">1k</text>
<text x="277.9" y="20.9">1k</text>
<text x="17.5" y="28.5">AVDD</text>
<text x="102.6" y="28.5">SCLK</text>
<text x="148.3" y="25.9">AIN4</text>
<text x="148.3" y="28.5">AIN5</text>
<text x="185.2" y="29.7">10nF</text>
<text x="215.6" y="29.7">10nF</text>
<text x="246.1" y="29.7">10nF</text>
<text x="276.6" y="29.7">10nF</text>
<text x="102.6" y="31">DIN</text>
<text x="102.6" y="33.6">DOUT</text>
<text x="148.3" y="31">AIN6</text>
<text x="148.3" y="33.6">AIN7</text>
<text x="102.6" y="36.1">CS1</text>
<text x="102.6" y="38.6">DRDY1</text>
<text x="148.3" y="41.2">VREF</text>
<text x="92.5" y="43.7">DVDD</text>
<text x="102.6" y="47.5">0</text>
<text x="17.5" y="51.3">DVDD</text>
<text x="178.8" y="48.8">AIN4</text>
<text x="186.4" y="52.6">1k</text>
<text x="194.1" y="48.8">ENC4</text>
<text x="209.3" y="48.8">AIN5</text>
<text x="216.9" y="52.6">1k</text>
<text x="224.5" y="48.8">ENC5</text>
<text x="239.8" y="48.8">AIN6</text>
<text x="247.4" y="52.6">1k</text>
<text x="255" y="48.8">ENC6</text>
<text x="270.3" y="48.8">AIN7</text>
<text x="277.9" y="52.6">1k</text>
<text x="285.5" y="48.8">ENC7</text>
<text x="101.3" y="59">AVDD</text>
<text x="101.3" y="61.5">DVDD</text>
<text x="185.2" y="61.5">10nF</text>
<text x="215.6" y="61.5">10nF</text>
<text x="246.1" y="61.5">10nF</text>
<text x="276.6" y="61.5">10nF</text>
<text x="116.6" y="66.6">ADS1256IDBR</text>
<text x="148.3" y="90.7">AIN8</text>
<text x="148.3" y="93.2">AIN9</text>
<text x="148.3" y="95.8">AIN10</text>
<text x="178.8" y="92">AIN8</text>
<text x="186.4" y="95.8">1k</text>
<text x="194.1" y="92">ENC8</text>
<text x="209.3" y="92">AIN9</text>
<text x="216.9" y="95.8">1k</text>
<text x="224.5" y="92">ENC9</text>
<text x="239.8" y="92">AIN10</text>
<text x="247.4" y="95.8">1k</text>
<text x="255" y="92">ENC10</text>
<text x="270.3" y="92">AIN11</text>
<text x="277.9" y="95.8">1k</text>
<text x="285.5" y="92">ENC11</text>
<text x="148.3" y="98.3">AIN11</text>
<text x="148.3" y="100.9">AIN12</text>
<text x="12.4" y="104.7">SCLK</text>
<text x="35.3" y="104.7">SPI_CLK</text>
<text x="102.6" y="103.4">SCLK</text>
<text x="102.6" y="105.9">DIN</text>
<text x="148.3" y="103.4">AIN13</text>
<text x="148.3" y="105.9">AIN14</text>
<text x="185.2" y="104.7">10nF</text>
<text x="215.6" y="104.7">10nF</text>
<text x="246.1" y="104.7">10nF</text>
<text x="276.6" y="104.7">10nF</text>
<text x="12.4" y="112.3">DIN</text>
<text x="21.3" y="108.5">100</text>
<text x="35.3" y="112.3">SPI_MOSI</text>
<text x="102.6" y="108.5">DOUT</text>
<text x="102.6" y="111">CS2</text>
<text x="102.6" y="113.6">DRDY2</text>
<text x="148.3" y="108.5">AIN15</text>
<text x="12.4" y="119.9">DOUT</text>
<text x="21.3" y="116.1">100</text>
<text x="35.3" y="119.9">SPI_MISO</text>
<text x="92.5" y="118.6">DVDD</text>
<text x="148.3" y="116.1">VREF</text>
<text x="21.3" y="123.7">0</text>
<text x="102.6" y="122.5">0</text>
<text x="178.8" y="123.7">AIN12</text>
<text x="194.1" y="123.7">ENC12</text>
<text x="209.3" y="123.7">AIN13</text>
<text x="224.5" y="123.7">ENC13</text>
<text x="239.8" y="123.7">AIN14</text>
<text x="255" y="123.7">ENC14</text>
<text x="270.3" y="123.7">AIN15</text>
<text x="285.5" y="123.7">ENC15</text>
<text x="186.4" y="127.5">1k</text>
<text x="216.9" y="127.5">1k</text>
<text x="247.4" y="127.5">1k</text>
<text x="277.9" y="127.5">1k</text>
<text x="12.4" y="132.6">CS1</text>
<text x="21.3" y="136.4">100</text>
<text x="35.3" y="132.6">SPI_CS1</text>
<text x="101.3" y="136.4">DVDD</text>
<text x="101.3" y="133.9">AVDD</text>
<text x="185.2" y="136.4">10nF</text>
<text x="215.6" y="136.4">10nF</text>
<text x="246.1" y="136.4">10nF</text>
<text x="276.6" y="136.4">10nF</text>
<text x="12.4" y="140.2">DRDY1</text>
<text x="35.3" y="140.2">ADS1256_DRDY1</text>
<text x="116.6" y="141.5">ADS1256IDBR</text>
<text x="21.3" y="144">0</text>
<text x="12.4" y="151.7">CS2</text>
<text x="21.3" y="155.5">100</text>
<text x="35.3" y="151.7">SPI_CS2</text>
<text x="12.4" y="159.3">DRDY2</text>
<text x="35.3" y="159.3">ADS1256_DRDY2</text>
<text x="21.3" y="163.1">0</text>
<text x="98.8" y="177.1">VREF</text>
<text x="22.6" y="180.9">100</text>
<text x="42.9" y="191">TL431BIDBZR</text>
<text x="72.1" y="187.2">47uF</text>
<text x="92.5" y="187.2">100nF</text>
<text x="109" y="188.5">100pF</text>
</g>
</svg>
